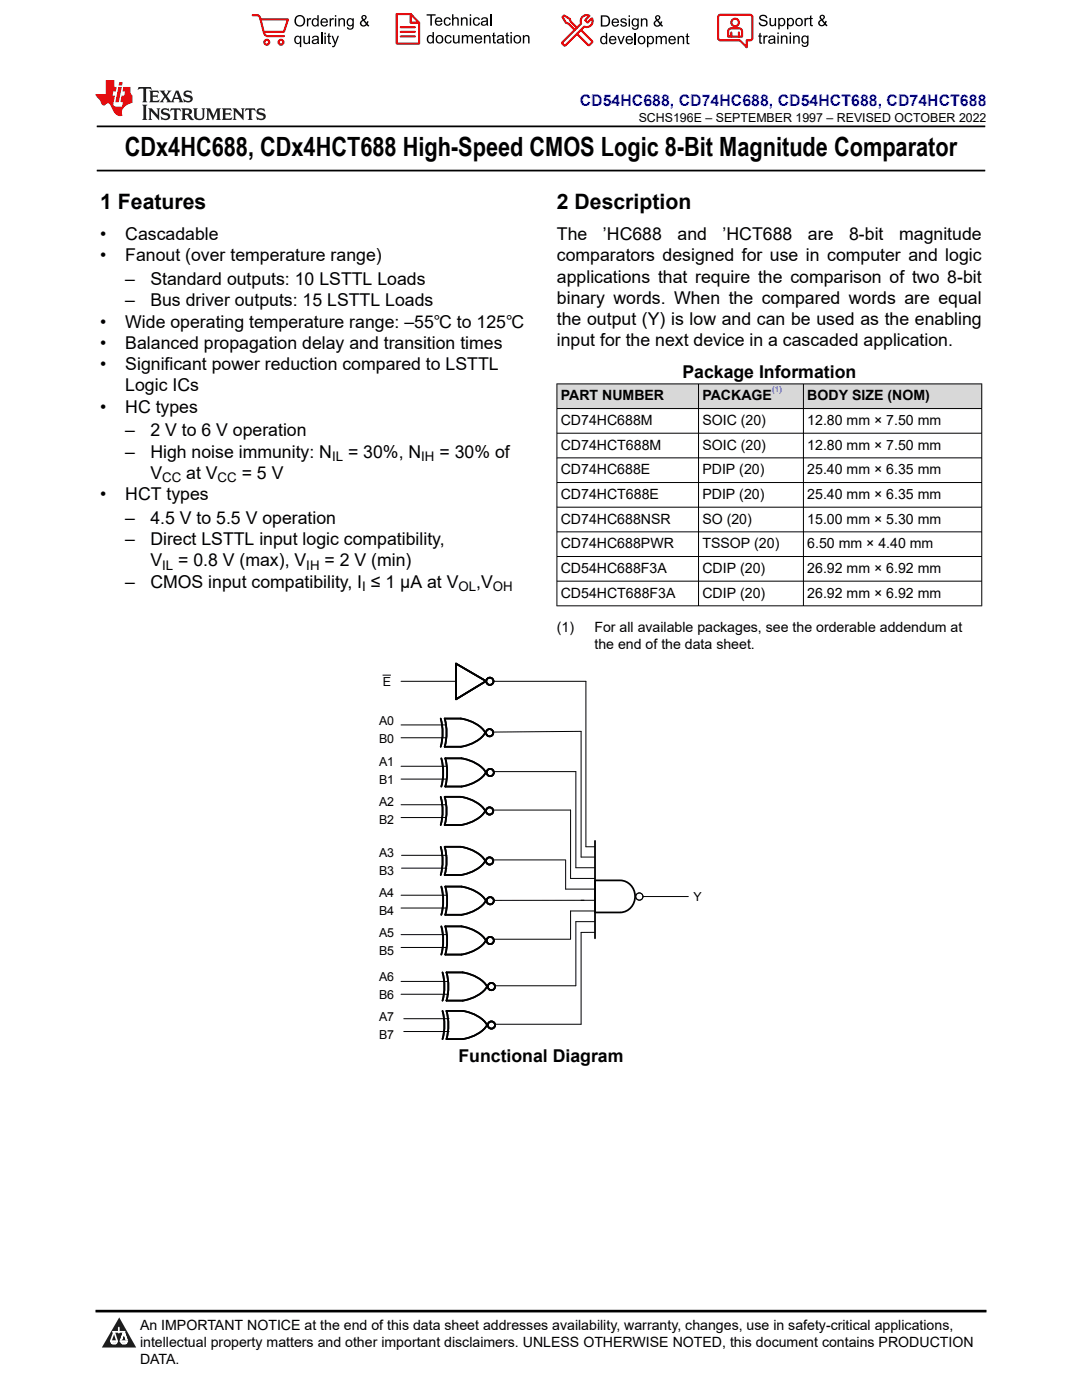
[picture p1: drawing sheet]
<svg xmlns="http://www.w3.org/2000/svg" width="216mm" height="279mm" viewBox="0 0 216 279" stroke-linecap="round" stroke-linejoin="round" font-family="sans-serif">
<path d="M19.3 25.2h177.3M19.3 34h177.3" fill="none" stroke="#000" stroke-width=".35"/>
<g fill="#d8d8d8">
<path d="M111.1 76.6h84.8v4.9h-84.8z" fill-rule="evenodd"/>
<path d="M111.2 76.7h28.1v4.8h-28.1z" fill-rule="evenodd"/>
<path d="M139.4 76.7h20.9v4.8h-20.9z" fill-rule="evenodd"/>
<path d="M160.4 76.7h35.4v4.8h-35.4z" fill-rule="evenodd"/>
</g>
<g fill="none" stroke="#000" stroke-width=".2">
<path d="M111.1 76.6h84.9M111.1 76.6v44.4M139.4 76.6v44.4M160.3 76.6v44.4M195.9 76.6v44.4M111.1 81.5h84.9M111.1 86.5h84.9M111.1 91.4h84.9M111.1 96.3h84.9M111.1 101.2h84.9M111.1 106.1h84.9M111.1 111.1h84.9"/>
<path d="M111.1 116h84.9M76.3 134.7h1.7M80 136h11M98.5 136h18.4v33h1.8M111.1 120.9h84.9M80 144.7h9.1M80 147.2h9.1M80 152.9h9.1M80 155.5h9.1M98.4 146.1l17.6-.1v25h2.7M98.5 154h16.4v19.2h3.8M80 160.6h9.1"/>
<path d="M80 163.2h9.1M80 178.7h9.1M80.1 170.7h9.1M80.1 173.3h9.1M98.4 171.6h14.4M98.4 161.7h15.5v13.6h4.8M112.9 171.6v5.8h5.8M118.6 179.7h-20M128.3 178.9h9M80 181.2h9.1M80 186.5h9.1M80 189.1h9.1"/>
<path d="M80 195.9h9.5M80 198.4h9.5M98.5 187.4h15.3M118.6 186.1h-2.6v18.3h-17.3M118.6 183.9h-3.7v12.8h-16.2M118.6 181.8h-4.7v5.6M80.6 203.3h9M80.6 205.9h9"/>
<circle cx="127.6" cy="178.9" r=".72"/>
</g>
<g fill="none" stroke="#000" stroke-width=".35">
<path d="M91 132.4l6 3.5-6 3.7zM87.9 143.4a10.5 10.5 0 0 1 0 5.6M87.9 159a10.5 10.5 0 0 1 0 5.7M88.1 151.4a10.6 10.6 0 0 1 0 5.6M88.7 143.4a9.4 9.4 0 0 1 5.6 .7 5.4 5.4 0 0 1 2.5 2.1 6.8 6.8 0 0 1-4.8 2.8h-3.3a10.6 10.6 0 0 0 0-5.6zM88.7 159a9.4 9.4 0 0 1 5.6 .7 5.4 5.4 0 0 1 2.5 2.1 6.8 6.8 0 0 1-4.8 2.9h-3.3a10.6 10.6 0 0 0 0-5.7zM88.9 151.3a9.4 9.4 0 0 1 5.5 .7 5.4 5.4 0 0 1 2.5 2.2 6.8 6.8 0 0 1-4.8 2.8h-3.2a10.5 10.5 0 0 0 0-5.7zM87.9 169a10.5 10.5 0 0 1 0 5.6M88.1 176.9a10.6 10.6 0 0 1 0 5.7M88.7 169a9.4 9.4 0 0 1 5.6 .7 5.4 5.4 0 0 1 2.5 2.1 6.8 6.8 0 0 1-4.8 2.8h-3.3a10.6 10.6 0 0 0 0-5.6zM88.9 176.9a9.4 9.4 0 0 1 5.5 .7 5.4 5.4 0 0 1 2.5 2.2 6.8 6.8 0 0 1-4.8 2.8h-3.2a10.5 10.5 0 0 0 0-5.7zM118.7 175.7h5a3.2 3.2 0 0 1 3 3.2 3.2 3.2 0 0 1-2.9 3.2h-5.1z"/>
<path d="M118.7 167.8v19.5M88.1 184.9a10.6 10.6 0 0 1 0 5.6M88.3 194.1a10.6 10.6 0 0 1 0 5.6M88.9 184.9a9.4 9.4 0 0 1 5.5 .7 5.4 5.4 0 0 1 2.5 2.1 6.8 6.8 0 0 1-4.8 2.8h-3.2a10.5 10.5 0 0 0 0-5.6zM89.1 194.1a9.4 9.4 0 0 1 5.5 .7 5.4 5.4 0 0 1 2.6 2.1 6.8 6.8 0 0 1-4.9 2.8h-3.2a10.6 10.6 0 0 0 0-5.6zM88.3 201.8a10.6 10.6 0 0 1 0 5.6M89.1 201.7a9.4 9.4 0 0 1 5.5 .7 5.4 5.4 0 0 1 2.6 2.2 6.8 6.8 0 0 1-4.9 2.8h-3.2a10.6 10.6 0 0 0 0-5.7z"/>
<circle cx="97.7" cy="136" r=".72"/>
<circle cx="97.7" cy="146.2" r=".72"/>
<circle cx="97.8" cy="154.2" r=".72"/>
<circle cx="97.7" cy="171.8" r=".72"/>
<circle cx="97.7" cy="161.8" r=".72"/>
<circle cx="97.8" cy="179.8" r=".72"/>
<circle cx="97.8" cy="187.7" r=".72"/>
<circle cx="98.1" cy="196.9" r=".72"/>
<circle cx="98.1" cy="204.6" r=".72"/>
</g>
<path d="M0 0h215.9v23.8h-215.9z" fill-rule="evenodd" fill="#fff"/>
<path d="M27.7 17.4l-.2 .6 .5-.3h.6v.1v2.2l-.2 .4h1l-.2-.4v-2.2v-.1h.5l.5 .3-.1-.6zM29.8 18.1l.2 .4v1.5l-.2 .4h1.9l.1-.6a1.08 1.08 0 0 1-1.3 .2v-.7h.6l.4 .2v-.6l-.4 .2h-.6v-.6l.2-.1a1 1 0 0 1 1 .2l-.1-.5zM31.8 18.1l1 1.1-1 1.2h.9l-.2-.2 .4-.7 .5 .7-.2 .2h1.6l-.2-.2 .1-.4h1l.1 .4-.1 .2h.9l-.2-.3-.8-2h-.5l-1 2.2-.8-1.1 .9-1.1h-.8l.2 .2-.5 .7-.3-.7 .1-.2zM35.2 18.5l.4 1h-.8zM36.8 18.2a.65 .65 0 0 0-.2 .7 .65 .65 0 0 0 .6 .5l.7 .2 .1 .2a.79 .79 0 0 1-.7 .4 .79 .79 0 0 1-.7-.5l.1 .7 .2-.1a.93 .93 0 0 0 1.1 .1 .93 .93 0 0 0 .4-1 1.46 1.46 0 0 0-1.2-.6l-.1-.3a1.09 1.09 0 0 1 1.2 .2l-.2-.6-.1 .1-.6-.2zM28.4 20.9l.2 .4v2.3l-.2 .3h1l-.2-.3v-2.3l.2-.4zM29.6 21.6l.2 .4v1.6l-.2 .3h.8l-.3-.3v-1.4l1.7 1.8v-2l.2-.4h-.8l.2 .2 .1 1.1-1.2-1.3zM32.3 21.8a.65 .65 0 0 0-.2 .7 .65 .65 0 0 0 .7 .4l.6 .2 .1 .2a.79 .79 0 0 1-.7 .4 .79 .79 0 0 1-.7-.5l.1 .7 .2-.1a.93 .93 0 0 0 1.1 .1 .93 .93 0 0 0 .4-.9 1.46 1.46 0 0 0-1.2-.6l-.1-.4a1.09 1.09 0 0 1 1.2 .2l-.2-.6-.1 .1-.6-.1zM34.1 21.6l-.1 .7a.63 .63 0 0 1 .7-.4l.1 1.7-.3 .3h1l-.2-.3v-1.7a.66 .66 0 0 1 .8 .4l-.1-.7zM36.2 21.6l.2 .4v1.6l-.2 .3h.9l-.2-.2v-.7h.5l.1 .2a.79 .79 0 0 0 1.2 .6l-1-.9a.61 .61 0 0 0 .6-.6 .61 .61 0 0 0-.5-.6zM36.9 21.9h.2a.47 .47 0 0 1 .5 .1 .47 .47 0 0 1 .1 .5l-.2 .2h-.6zM38.5 21.6l.2 .2a2.27 2.27 0 0 0 .4 2 1.04 1.04 0 0 0 1.7-.7v-1.3l.2-.2h-.8l.2 .4v1.1a.6 .6 0 0 1-.6 .6 .6 .6 0 0 1-.6-.6v-1.1l.3-.4zM41.1 21.6l.2 .4v1.6l-.2 .3h.7l-.2-.3v-1.5l.9 1.9 .8-1.9v1.5l-.2 .3h1l-.3-.3v-1.6l.3-.4h-.8l-.7 1.5-.7-1.5zM44.3 21.6l.2 .4v1.6l-.2 .3h1.9l.1-.5a1.09 1.09 0 0 1-1.3 .1v-.6h.6l.4 .1v-.6l-.4 .2h-.6v-.6l.2-.1a1.01 1.01 0 0 1 1 .3l-.1-.6zM46.4 21.6l.3 .4v1.6l-.3 .3h.8l-.2-.3v-1.4l1.6 1.8v-2l.2-.4h-.7l.2 .2v1.1l-1.2-1.3zM49 21.6l-.1 .7a.63 .63 0 0 1 .8-.4v1.7l-.3 .3h1l-.2-.3v-1.7a.66 .66 0 0 1 .8 .4l-.1-.7zM51.4 21.8a.65 .65 0 0 0-.2 .7 .65 .65 0 0 0 .6 .4l.6 .2 .2 .2a.79 .79 0 0 1-.8 .4 .79 .79 0 0 1-.6-.5l.1 .7 .2-.1a.93 .93 0 0 0 1 .1 .93 .93 0 0 0 .5-.9 1.46 1.46 0 0 0-1.3-.6l-.1-.4a1.09 1.09 0 0 1 1.3 .2l-.2-.6-.2 .1-.5-.1z" fill="#231f20"/>
<path d="M21.1 16v2.8h-2.1l.1 .3 .9 1a.95 .95 0 0 0 .9 .9 .59 .59 0 0 1 .6-.4 .59 .59 0 0 1 .5 .4l.4 .8a1.59 1.59 0 0 0 2.1 1.3 1.61 1.61 0 0 1 1-2.2l1-.4-.1-1.5a1.59 1.59 0 0 1-.4-1.6h-1.4l-.2 .9h.5l-.1 .8h-.5l-.2 1v.2l.4 .1-.2 .9h-.6a.73 .73 0 0 1-1.1-.7l.3-1.5h-.5l.2-.8h.5l.2-.9h-.5v-1.4zM23.6 17.4l-.6 3h.7l.6-3zM23.8 16.4l-.1 .7h.7l.1-.7z" fill="#ed1c24"/>
<g fill="#000">
<path d="M58.7 4.2a1.15 1.15 0 0 1 2.3 0 1.15 1.15 0 0 1-2.3 0zM59.3 3.5a.89 .89 0 0 0-.2 1.1 .89 .89 0 0 0 1.1 .4 .88 .88 0 0 0 .3-1.3 .88 .88 0 0 0-1.2-.2z" fill-rule="evenodd"/>
<path d="M58.9 7.3l.5-.2 .5 .3v-.3h.2v2.3h-.3v-.8a.74 .74 0 0 1-.9 0 .74 .74 0 0 1-.2-1zM59.1 7.5a.57 .57 0 0 0-.1 .7 .57 .57 0 0 0 .7 .2 .57 .57 0 0 0 .2-.7 .57 .57 0 0 0-.8-.2z" fill-rule="evenodd"/>
<path d="M61.2 3.6h.3v.3l.2-.2 .3-.1 .1 .1-.1 .3a.36 .36 0 0 0-.4 0 .36 .36 0 0 0-.1 .4v.9h-.3z" fill-rule="evenodd"/>
<path d="M60.5 7.1h.3v.9a.41 .41 0 0 0 .4 .6 .41 .41 0 0 0 .4-.6v-.9h.3v1.7h-.3v-.3a.58 .58 0 0 1-.7 .3 .58 .58 0 0 1-.4-.6z" fill-rule="evenodd"/>
<path d="M62.4 3.8l.5-.2 .4 .2v-.8h.3v2.3h-.3v-.2a.75 .75 0 0 1-1-.1 .75 .75 0 0 1 0-1zM62.6 4a.57 .57 0 0 0-.1 .7 .57 .57 0 0 0 .7 .2 .57 .57 0 0 0 .1-.7 .57 .57 0 0 0-.7-.2z" fill-rule="evenodd"/>
<path d="M62.4 7.3a.74 .74 0 0 1 .9-.1 .74 .74 0 0 1 .3 .9l.1 .7h-.3v-.2a.57 .57 0 0 1-.9 .2 .57 .57 0 0 1-.1-.8l.9-.3a.41 .41 0 0 0-.3-.4 .41 .41 0 0 0-.5 .4l-.3-.1zM62.6 8.2a.35 .35 0 0 0 .1 .5 .35 .35 0 0 0 .5-.3l.1-.4z" fill-rule="evenodd"/>
<path d="M64.7 6.5h.3v.3h-.3zM64.7 7.1h.3v1.7h-.3z" fill-rule="evenodd"/>
<path d="M64.2 3.8a.76 .76 0 0 1 .9-.1 .76 .76 0 0 1 .3 .8h-1.2a.47 .47 0 0 0 .4 .6 .47 .47 0 0 0 .5-.4l.3 .1a.82 .82 0 0 1-1.2 .3 .82 .82 0 0 1 0-1.3zM64.4 4l-.2 .3h.9l-.2-.4z" fill-rule="evenodd"/>
<path d="M65.8 3.6h.2v.3l.2-.2 .3-.1 .2 .1-.1 .3a.36 .36 0 0 0-.5 0 .36 .36 0 0 0 0 .4v.9h-.3z" fill-rule="evenodd"/>
<path d="M65.5 6.7l.3-.1v.5h.2v.3h-.2v.9v.2h.2l.1 .3a.41 .41 0 0 1-.5-.1 .41 .41 0 0 1-.1-.4v-.9h-.2v-.3h.2z" fill-rule="evenodd"/>
<path d="M66.1 7.1h.3l.5 1.4 .5-1.4h.2l-.6 1.7a.57 .57 0 0 1-.7 .6v-.3a.37 .37 0 0 0 .5-.3z" fill-rule="evenodd"/>
<path d="M66.8 3h.3v.3h-.3zM66.8 3.6h.3v1.7h-.3z" fill-rule="evenodd"/>
<path d="M67.5 3.6h.3v.3a.58 .58 0 0 1 .7-.3 .58 .58 0 0 1 .3 .7v1h-.2v-1a.4 .4 0 0 0-.5-.5 .4 .4 0 0 0-.3 .6v.9h-.3z" fill-rule="evenodd"/>
<path d="M69.3 3.8l.6-.2 .4 .2v-.2h.3v1.5a.71 .71 0 0 1-.5 .8 .71 .71 0 0 1-.9-.5h.3a.46 .46 0 0 0 .6 .3 .46 .46 0 0 0 .2-.6 .78 .78 0 0 1-1.1-.2 .78 .78 0 0 1 .1-1.1zM69.6 4a.53 .53 0 0 0-.1 .8 .53 .53 0 0 0 .8 0 .54 .54 0 0 0 0-.7 .54 .54 0 0 0-.7-.1z" fill-rule="evenodd"/>
<path d="M72.2 3.1a.53 .53 0 0 1 .9 .1 .53 .53 0 0 1-.4 .8l.5 .5 .1-.3 .2 .1-.2 .5 .4 .3-.2 .2-.3-.3a.71 .71 0 0 1-1.2 .1 .71 .71 0 0 1 .3-1.1l-.2-.5zM72.3 3.5a.3 .3 0 0 0 .6 0 .3 .3 0 0 0-.6 0zM72.3 4.3a.45 .45 0 0 0 0 .7 .45 .45 0 0 0 .7-.2l-.5-.6z" fill-rule="evenodd"/>
<path d="M85.1 2.8h1.8v.3h-.7v2h-.3v-2h-.8z" fill-rule="evenodd"/>
<path d="M85.3 7.2l.6-.2 .4 .2v-.8h.3v2.3h-.3v-.2a.76 .76 0 0 1-1-.1 .76 .76 0 0 1-.1-1zM85.6 7.4a.58 .58 0 0 0-.1 .7 .58 .58 0 0 0 .7 .2 .58 .58 0 0 0 .1-.7 .58 .58 0 0 0-.7-.2z" fill-rule="evenodd"/>
<path d="M87.2 7.2a.81 .81 0 0 1 1.1 .1 .81 .81 0 0 1-.1 1.2 .81 .81 0 0 1-1.2-.2v-.7zM87.3 7.4a.57 .57 0 0 0 0 .8 .57 .57 0 0 0 .8 0 .57 .57 0 0 0 0-.7 .57 .57 0 0 0-.8-.1z" fill-rule="evenodd"/>
<path d="M87 3.7a.77 .77 0 0 1 .9-.2 .77 .77 0 0 1 .4 .9h-1.3a.48 .48 0 0 0 .4 .5 .48 .48 0 0 0 .6-.3h.3a.83 .83 0 0 1-1.3 .4 .83 .83 0 0 1 0-1.3zM87.2 3.8l-.1 .3h.9l-.3-.4z" fill-rule="evenodd"/>
<path d="M88.7 3.7a.7 .7 0 0 1 1.2 .3h-.2a.45 .45 0 0 0-.6-.3 .45 .45 0 0 0-.3 .6 .45 .45 0 0 0 .3 .6 .45 .45 0 0 0 .6-.4l.3 .1a.76 .76 0 0 1-1.1 .5 .76 .76 0 0 1-.3-1.1z" fill-rule="evenodd"/>
<path d="M88.9 7.2a.7 .7 0 0 1 1.2 .3h-.3a.45 .45 0 0 0-.5-.3 .45 .45 0 0 0-.3 .6 .45 .45 0 0 0 .3 .6 .45 .45 0 0 0 .6-.3h.2a.76 .76 0 0 1-1 .5 .76 .76 0 0 1-.3-1.1z" fill-rule="evenodd"/>
<path d="M90.2 2.8h.3v.9a.59 .59 0 0 1 .7-.2 .59 .59 0 0 1 .3 .6v1h-.2v-1a.4 .4 0 0 0-.5-.4 .4 .4 0 0 0-.3 .5v.9h-.3z" fill-rule="evenodd"/>
<path d="M90.4 7h.3v.9a.41 .41 0 0 0 .4 .6 .41 .41 0 0 0 .3-.6v-.9h.3v1.7h-.2v-.3a.58 .58 0 0 1-.7 .3 .58 .58 0 0 1-.4-.7z" fill-rule="evenodd"/>
<path d="M92 3.5h.2v.2a.59 .59 0 0 1 .7-.3 .59 .59 0 0 1 .4 .7v1h-.3v-1a.41 .41 0 0 0-.4-.4 .41 .41 0 0 0-.4 .5v.9h-.2z" fill-rule="evenodd"/>
<path d="M92.1 7h.3v.3a.56 .56 0 0 1 1 0 .54 .54 0 0 1 .6-.3 .54 .54 0 0 1 .4 .5v1.2h-.3v-1.1a.34 .34 0 0 0-.3-.4 .34 .34 0 0 0-.4 .3v1.2h-.3v-1.1a.38 .38 0 0 0-.5-.3 .38 .38 0 0 0-.2 .5v.9h-.3z" fill-rule="evenodd"/>
<path d="M93.7 2.8h.3v.4h-.3zM93.7 3.5h.3v1.6h-.3z" fill-rule="evenodd"/>
<path d="M94.6 3.7a.7 .7 0 0 1 1.2 .3h-.3a.45 .45 0 0 0-.6-.3 .45 .45 0 0 0-.3 .6 .45 .45 0 0 0 .4 .6 .45 .45 0 0 0 .5-.4l.3 .1a.76 .76 0 0 1-1 .5 .76 .76 0 0 1-.4-1.1z" fill-rule="evenodd"/>
<path d="M94.9 7.2a.77 .77 0 0 1 .9-.1 .77 .77 0 0 1 .4 .8h-1.2a.48 .48 0 0 0 .3 .6 .48 .48 0 0 0 .6-.4l.3 .1a.83 .83 0 0 1-1.3 .3 .83 .83 0 0 1 0-1.3zM95.1 7.3l-.1 .4h.9l-.2-.4z" fill-rule="evenodd"/>
<path d="M96.6 7h.2v.3a.59 .59 0 0 1 .7-.3 .59 .59 0 0 1 .4 .7v1h-.3v-1a.41 .41 0 0 0-.4-.5 .41 .41 0 0 0-.4 .6v.9h-.2z" fill-rule="evenodd"/>
<path d="M96.1 3.7a.74 .74 0 0 1 1-.2 .74 .74 0 0 1 .3 .9v.7h-.2l-.1-.2a.59 .59 0 0 1-.8 .3 .59 .59 0 0 1-.2-.8l1-.3a.42 .42 0 0 0-.4-.5 .42 .42 0 0 0-.4 .4l-.3-.1zM96.3 4.5a.36 .36 0 0 0 .2 .5 .36 .36 0 0 0 .5-.2l.1-.5z" fill-rule="evenodd"/>
<path d="M98.4 6.6l.3-.2v.6h.2v.2h-.2v1v.2h.2l.1 .3a.41 .41 0 0 1-.5-.1 .41 .41 0 0 1-.1-.4v-1h-.2v-.2h.2z" fill-rule="evenodd"/>
<path d="M99.3 7.2a.74 .74 0 0 1 1-.2 .74 .74 0 0 1 .2 1l.1 .7h-.3v-.2a.59 .59 0 0 1-.8 .2 .59 .59 0 0 1-.3-.8l1.1-.3a.42 .42 0 0 0-.4-.4 .42 .42 0 0 0-.5 .3h-.2zM99.5 8a.36 .36 0 0 0 .2 .5 .36 .36 0 0 0 .4-.2l.2-.5z" fill-rule="evenodd"/>
<path d="M101 6.6l.3-.2v.6h.3v.2h-.3v1l.1 .2h.2v.3a.41 .41 0 0 1-.4-.1 .41 .41 0 0 1-.2-.4v-1h-.2v-.2h.2z" fill-rule="evenodd"/>
<path d="M101.9 6.4h.2v.3h-.2zM101.9 7h.2v1.7h-.2z" fill-rule="evenodd"/>
<path d="M102.7 7.2a.81 .81 0 0 1 1.1 .1 .81 .81 0 0 1-.1 1.2 .81 .81 0 0 1-1.2-.2v-.7zM102.9 7.4a.57 .57 0 0 0-.1 .8 .57 .57 0 0 0 .9 0 .57 .57 0 0 0-.1-.7 .57 .57 0 0 0-.7-.1z" fill-rule="evenodd"/>
<path d="M104.3 7h.3v.3a.59 .59 0 0 1 .7-.3 .59 .59 0 0 1 .4 .7v1h-.3v-1a.41 .41 0 0 0-.5-.5 .41 .41 0 0 0-.3 .6v.9h-.3z" fill-rule="evenodd"/>
<path d="M119.9 3.1h.8a1.12 1.12 0 0 1 1 1.1 1.12 1.12 0 0 1-1 1.1h-.8zM120.2 3.3v1.7h.5a.86 .86 0 0 0 .8-.8 .86 .86 0 0 0-.8-.9z" fill-rule="evenodd"/>
<path d="M119.9 7.4l.5-.3 .5 .3v-.8h.3v2.2h-.3v-.2a.75 .75 0 0 1-1 0 .75 .75 0 0 1-.1-1zM120.2 7.5a.57 .57 0 0 0-.2 .8 .57 .57 0 0 0 .8 .2 .57 .57 0 0 0 .1-.8 .57 .57 0 0 0-.7-.2z" fill-rule="evenodd"/>
<path d="M121.7 7.4a.76 .76 0 0 1 .9-.2 .76 .76 0 0 1 .4 .9h-1.2a.47 .47 0 0 0 .3 .5 .47 .47 0 0 0 .6-.3h.3a.82 .82 0 0 1-1.3 .4 .82 .82 0 0 1 0-1.3zM121.9 7.5l-.1 .3h.9l-.2-.4z" fill-rule="evenodd"/>
<path d="M122.2 3.9a.76 .76 0 0 1 .9-.2 .76 .76 0 0 1 .4 .9h-1.2a.47 .47 0 0 0 .4 .5 .47 .47 0 0 0 .5-.3h.3a.82 .82 0 0 1-1.2 .4 .82 .82 0 0 1-.1-1.3zM122.5 4l-.2 .3h.9l-.2-.4z" fill-rule="evenodd"/>
<path d="M123.9 3.8a.71 .71 0 0 1 1.1 .3h-.2a.32 .32 0 0 0-.4-.3 .32 .32 0 0 0-.3 .4h.1a.75 .75 0 0 1 .9 .8 .72 .72 0 0 1-.7 .3 .72 .72 0 0 1-.6-.5h.2a.36 .36 0 0 0 .4 .4 .36 .36 0 0 0 .3-.5 .8 .8 0 0 1-.9-.7z" fill-rule="evenodd"/>
<path d="M123.2 7.2h.3l.4 1.3 .5-1.3h.3l-.6 1.6h-.3z" fill-rule="evenodd"/>
<path d="M125.4 3.1h.3v.3h-.3zM125.4 3.7h.3v1.6h-.3z" fill-rule="evenodd"/>
<path d="M125 7.4a.76 .76 0 0 1 .9-.2 .76 .76 0 0 1 .4 .9h-1.2a.47 .47 0 0 0 .4 .5 .47 .47 0 0 0 .5-.3h.3a.82 .82 0 0 1-1.2 .4 .82 .82 0 0 1-.1-1.3zM125.3 7.5l-.2 .3h.9l-.2-.4z" fill-rule="evenodd"/>
<path d="M126.2 3.9l.5-.3 .5 .3v-.2h.3v1.4a.71 .71 0 0 1-.6 .8 .71 .71 0 0 1-.8-.5l.2 .1a.46 .46 0 0 0 .7 .2 .46 .46 0 0 0 .2-.6 .78 .78 0 0 1-1.1-.1 .78 .78 0 0 1 .1-1.1zM126.4 4a.53 .53 0 0 0 0 .8 .53 .53 0 0 0 .7 0 .54 .54 0 0 0 0-.7 .54 .54 0 0 0-.7-.1z" fill-rule="evenodd"/>
<path d="M127.5 7.3a.8 .8 0 0 1 1.1 .2 .8 .8 0 0 1-.1 1.1 .8 .8 0 0 1-1.2-.1v-.8zM127.7 7.5a.56 .56 0 0 0-.1 .9 .56 .56 0 0 0 .8-.1 .56 .56 0 0 0 0-.7 .56 .56 0 0 0-.7-.1z" fill-rule="evenodd"/>
<path d="M127.9 3.7h.2v.2a.58 .58 0 0 1 .7-.2 .58 .58 0 0 1 .4 .6v1h-.3v-1a.4 .4 0 0 0-.4-.4 .4 .4 0 0 0-.3 .5v.9h-.3z" fill-rule="evenodd"/>
<path d="M129.1 7.2h.2v.2a.72 .72 0 0 1 1-.1 .72 .72 0 0 1 .2 1 .64 .64 0 0 1-.5 .5 .64 .64 0 0 1-.6-.2v.8h-.3zM129.5 7.5a.56 .56 0 0 0-.1 .8 .56 .56 0 0 0 .7 .2 .56 .56 0 0 0 .1-.8 .56 .56 0 0 0-.7-.2z" fill-rule="evenodd"/>
<path d="M130.8 7.2h.3v.2a.55 .55 0 0 1 .9 0 .53 .53 0 0 1 .7-.3 .53 .53 0 0 1 .4 .6v1.1h-.3v-1a.34 .34 0 0 0-.3-.4 .34 .34 0 0 0-.4 .3v1.1h-.3v-1a.37 .37 0 0 0-.5-.4 .37 .37 0 0 0-.2 .6v.8h-.3z" fill-rule="evenodd"/>
<path d="M130.9 3.2a.53 .53 0 0 1 .8 .1 .53 .53 0 0 1-.3 .8l.4 .5 .1-.4 .3 .1-.2 .5 .3 .3-.2 .3-.3-.4a.71 .71 0 0 1-1.2 .1 .71 .71 0 0 1 .4-1.1l-.3-.5zM130.9 3.6a.3 .3 0 0 0 .6 0 .3 .3 0 0 0-.6 0zM130.9 4.3a.45 .45 0 0 0 0 .7 .45 .45 0 0 0 .7-.2l-.5-.6z" fill-rule="evenodd"/>
<path d="M133.6 7.4a.76 .76 0 0 1 .9-.2 .76 .76 0 0 1 .4 .9h-1.3a.47 .47 0 0 0 .4 .5 .47 .47 0 0 0 .6-.3h.3a.82 .82 0 0 1-1.3 .4 .82 .82 0 0 1 0-1.3zM133.8 7.5l-.1 .3h.9l-.3-.4z" fill-rule="evenodd"/>
<path d="M135.2 7.2h.3v.2a.58 .58 0 0 1 .7-.2 .58 .58 0 0 1 .3 .6v1h-.3v-1a.4 .4 0 0 0-.4-.4 .4 .4 0 0 0-.3 .5v.9h-.3z" fill-rule="evenodd"/>
<path d="M137 6.8l.3-.2v.6h.2v.2h-.2v1v.2h.2l.1 .2a.41 .41 0 0 1-.5 0 .41 .41 0 0 1-.1-.5v-.9h-.2v-.2h.2z" fill-rule="evenodd"/>
<path d="M151.7 3.1a.88 .88 0 0 1 1.4 .5h-.3a.49 .49 0 0 0-.5-.5 .49 .49 0 0 0-.4 .6v.1a1.06 1.06 0 0 1 1.3 1 .95 .95 0 0 1-1 .4 .95 .95 0 0 1-.8-.7h.3a.58 .58 0 0 0 .6 .5 .58 .58 0 0 0 .5-.6l-.2-.1a.95 .95 0 0 1-1.1-.9z" fill-rule="evenodd"/>
<path d="M151.5 6.7l.3-.2v.6h.3v.2h-.3v1v.2h.3v.2a.41 .41 0 0 1-.5 0 .41 .41 0 0 1-.1-.5v-.9h-.2v-.2h.2z" fill-rule="evenodd"/>
<path d="M152.3 7.1h.3v.2l.1-.2h.4h.1l-.1 .3a.36 .36 0 0 0-.4 0 .36 .36 0 0 0-.1 .5v.8h-.3z" fill-rule="evenodd"/>
<path d="M153.4 7.3a.74 .74 0 0 1 1-.2 .74 .74 0 0 1 .3 .9l.1 .7h-.3l-.1-.2a.57 .57 0 0 1-.8 .3 .57 .57 0 0 1-.1-.9l.9-.2a.41 .41 0 0 0-.4-.4 .41 .41 0 0 0-.4 .3h-.3zM153.7 8.1a.35 .35 0 0 0 .1 .5 .35 .35 0 0 0 .5-.2l.1-.5z" fill-rule="evenodd"/>
<path d="M153.5 3.6h.3v.9a.41 .41 0 0 0 .4 .5 .41 .41 0 0 0 .4-.5v-.9h.3v1.6h-.3v-.2a.58 .58 0 0 1-.7 .2 .58 .58 0 0 1-.4-.6z" fill-rule="evenodd"/>
<path d="M155.1 6.5h.3v.3h-.3zM155.1 7.1h.3v1.6h-.3z" fill-rule="evenodd"/>
<path d="M155.3 3.6h.2v.2a.72 .72 0 0 1 1-.1 .72 .72 0 0 1 .2 1 .64 .64 0 0 1-.5 .5 .64 .64 0 0 1-.6-.2v.8h-.3zM155.7 3.9a.56 .56 0 0 0-.2 .8 .56 .56 0 0 0 .8 .2 .56 .56 0 0 0 .1-.8 .56 .56 0 0 0-.7-.2z" fill-rule="evenodd"/>
<path d="M155.8 7.1h.3v.2a.58 .58 0 0 1 .7-.2 .58 .58 0 0 1 .3 .6v1h-.2v-1a.4 .4 0 0 0-.5-.4 .4 .4 0 0 0-.3 .5v.9h-.3z" fill-rule="evenodd"/>
<path d="M157 3.6h.3v.2a.72 .72 0 0 1 1-.1 .72 .72 0 0 1 .1 1 .64 .64 0 0 1-.4 .5 .64 .64 0 0 1-.7-.2v.8h-.3zM157.4 3.9a.56 .56 0 0 0-.1 .8 .56 .56 0 0 0 .7 .2 .56 .56 0 0 0 .2-.8 .56 .56 0 0 0-.8-.2z" fill-rule="evenodd"/>
<path d="M157.6 6.5h.2v.3h-.2zM157.6 7.1h.2v1.6h-.2z" fill-rule="evenodd"/>
<path d="M158.3 7.1h.2v.2a.58 .58 0 0 1 .7-.2 .58 .58 0 0 1 .4 .6v1h-.3v-1a.4 .4 0 0 0-.4-.4 .4 .4 0 0 0-.4 .5v.9h-.2z" fill-rule="evenodd"/>
<path d="M158.9 3.7a.8 .8 0 0 1 1.2 .2 .8 .8 0 0 1-.2 1.1 .8 .8 0 0 1-1.1-.1l-.1-.8zM159.1 3.9a.56 .56 0 0 0-.1 .9 .56 .56 0 0 0 .9 0 .56 .56 0 0 0-.1-.8 .56 .56 0 0 0-.7-.1z" fill-rule="evenodd"/>
<path d="M160.1 7.3l.5-.2 .5 .2v-.2h.2v1.4a.71 .71 0 0 1-.5 .9 .71 .71 0 0 1-.8-.5h.2a.46 .46 0 0 0 .6 .2 .46 .46 0 0 0 .2-.6 .78 .78 0 0 1-1-.1 .78 .78 0 0 1 .1-1.1zM160.3 7.4a.53 .53 0 0 0-.1 .8 .53 .53 0 0 0 .8 0 .54 .54 0 0 0 0-.7 .54 .54 0 0 0-.7-.1z" fill-rule="evenodd"/>
<path d="M160.5 3.6h.3v.2l.1-.2h.4h.1l-.1 .3a.36 .36 0 0 0-.4 0 .36 .36 0 0 0-.1 .5v.8h-.3z" fill-rule="evenodd"/>
<path d="M161.6 3.2l.3-.2v.6h.3v.2h-.3v1l.1 .2h.2v.2a.41 .41 0 0 1-.4 0 .41 .41 0 0 1-.2-.5v-.9h-.2v-.2h.2z" fill-rule="evenodd"/>
<path d="M163.7 3.1a.53 .53 0 0 1 .8 .1 .53 .53 0 0 1-.3 .8l.4 .5 .1-.3h.3l-.2 .5 .3 .3-.2 .3-.3-.3a.71 .71 0 0 1-1.2 .1 .71 .71 0 0 1 .4-1.2l-.3-.5zM163.8 3.5a.3 .3 0 0 0 .6 0 .3 .3 0 0 0-.6 0zM163.7 4.2a.45 .45 0 0 0 0 .8 .45 .45 0 0 0 .7-.3l-.5-.6z" fill-rule="evenodd"/>
</g>
<path d="M64.2 6.5v2.3M97.9 2.8v2.3M126.8 6.6v2.2" fill="none" stroke="#000" stroke-width=".28"/>
<g fill="none" stroke="#de0000" stroke-width=".42">
<path d="M50.4 3l1.1 .1a1.4 1.4 0 0 1 .6 1.2l.6 2.5a.95 .95 0 0 0 1.2 .4h2.8M52 3.9h5.5l-.8 2.4h-4M79.1 2.8h2.8v1.7h1.7v4.2h-4.5zM80 6.4h2.8M80 5.4h2.8M80 7.3h2.8M82 2.8l1.6 1.7M115.1 5.5l-1.2-1.2-.2-.5-1.2-.7-.3 .3 .7 1.1 .5 .2 1.3 1.3M115.9 6l2.2 2.2v.3l-.5 .5h-.3l-2.2-2.2zM115.9 6l.7-.7a1.19 1.19 0 0 0 1.3-.3 1.19 1.19 0 0 0 .2-1.4l-.8 .9-.5-.5 .8-.8a1.19 1.19 0 0 0-1.3 .1 1.19 1.19 0 0 0-.3 1.4l-3.8 3.7v.3l.3 .3h.3l2.3-2.2M143.3 3.2l.5-.2h5.9l.4 .2v4.4l-.2 .4-.9 .1v1.3l-1.4-1.3h-3.8l-.5-.3zM145.5 5.8l.4-.1h1.6a.61 .61 0 0 1 .6 .6v1h-2.8v-1z"/>
<path d="M145.9 6.5v.8M147.4 6.5v.8"/>
<circle cx="53.2" cy="8.4" r=".49"/>
<circle cx="56.1" cy="8.4" r=".49"/>
<circle cx="146.7" cy="4.5" r=".75"/>
</g>
<path d="M0 261.4h215.9v18h-215.9z" fill-rule="evenodd" fill="#fff"/>
<path d="M23.8 262.9l3.4 6h-6.9z" fill="#231f20"/>
<path d="M22.1 267.7h1.3l-.4 .5h-.3a.55 .55 0 0 1-.6-.5z" fill-rule="evenodd" fill="#fff"/>
<path d="M22.1 267.7h1.3l-.4 .5h-.3a.55 .55 0 0 1-.6-.5z" fill="none" stroke="#231f20" stroke-width=".34"/>
<path d="M22.1 267.7h1.3l-.4 .5h-.5zM22.6 265.8h.1M22.6 265.8h2.3zM23.7 265.9h.1M23.7 264.9v1zM24 267.7h.1" fill="none" stroke="#fff" stroke-width=".34"/>
<path d="M24.7 265.8l-.7 1.9z" fill="#fff"/>
<path d="M24.7 265.8l-.7 1.9z" fill="none" stroke="#fff" stroke-width=".34"/>
<path d="M24.7 265.8l.7 1.9z" fill="#fff"/>
<path d="M24.7 265.8l.7 1.9zM25.3 267.7h.1" fill="none" stroke="#fff" stroke-width=".34"/>
<path d="M22.8 265.8l-.7 1.9z" fill="#fff"/>
<path d="M22.8 265.8l-.7 1.9z" fill="none" stroke="#fff" stroke-width=".34"/>
<path d="M22.8 265.8l.6 1.9z" fill="#fff"/>
<path d="M22.8 265.8l.6 1.9z" fill="none" stroke="#fff" stroke-width=".34"/>
<path d="M24.1 267.7h1.3a.65 .65 0 0 1-.6 .5 .65 .65 0 0 1-.7-.5z" fill-rule="evenodd" fill="#fff"/>
<path d="M24.1 267.7h1.3a.65 .65 0 0 1-.6 .5 .65 .65 0 0 1-.7-.5z" fill="none" stroke="#231f20" stroke-width=".34"/>
<path d="M24 267.7h.1M24.1 267.7h1.3l-.4 .5h-.5z" fill="none" stroke="#fff" stroke-width=".34"/>
<path d="M19 261.7h177.8" fill="none" stroke="#000" stroke-width=".53"/>
<text font-size="5.3" x="24.9" y="31.2">CDx4HC688, CDx4HCT688 High-Speed CMOS Logic 8-Bit Magnitude Comparator</text>
<g font-size="4.2">
<text x="20" y="41.8">1 Features</text>
<text x="111.1" y="41.8">2 Description</text>
</g>
<g font-size="3.5">
<text x="20" y="47.9">•</text>
<text x="25" y="47.9">Cascadable</text>
<text x="111.1" y="47.9">The</text>
<text x="120.3" y="47.9">’HC688</text>
<text x="135.2" y="47.9">and</text>
<text x="144.2" y="47.9">’HCT688</text>
<text x="161.2" y="47.9">are</text>
<text x="169.4" y="47.9">8-bit</text>
<text x="179.4" y="47.9">magnitude</text>
<text x="20" y="52.2">•</text>
<text x="25" y="52.2">Fanout (over temperature range)</text>
<text x="111.1" y="52.2">comparators designed for use in computer and logic</text>
<text x="25" y="56.9">–</text>
<text x="30" y="56.9">Standard outputs: 10 LSTTL Loads</text>
<text x="111.1" y="56.4">applications that require the comparison of two 8-bit</text>
<text x="20" y="65.4">•</text>
<text x="25" y="61.2">–</text>
<text x="25" y="65.4">Wide operating temperature range: –55℃ to 125℃</text>
<text x="30" y="61.2">Bus driver outputs: 15 LSTTL Loads</text>
<text x="111.1" y="60.6">binary words. When the compared words are equal</text>
<text x="111.1" y="64.9">the output (Y) is low and can be used as the enabling</text>
<text x="20" y="69.6">•</text>
<text x="25" y="69.6">Balanced propagation delay and transition times</text>
<text x="111.1" y="69.1">input for the next device in a cascaded application.</text>
<text x="20" y="73.9">•</text>
<text x="25" y="73.9">Significant power reduction compared to LSTTL</text>
<text x="136.2" y="75.5">Package Information</text>
<text x="20" y="82.3">•</text>
<text x="25" y="78.1">Logic ICs</text>
<text x="25" y="82.3">HC types</text>
<text x="25" y="87.1">–</text>
<text x="30" y="87.1">2 V to 6 V operation</text>
<text x="25" y="91.3">–</text>
<text x="30" y="91.3">High noise immunity: N</text>
<text x="30" y="95.6">V</text>
<text x="37.2" y="95.6">at V</text>
<text x="48.2" y="95.6">= 5 V</text>
<text x="69.5" y="91.3">= 30%, N</text>
<text x="87.7" y="91.3">= 30% of</text>
<text x="20" y="99.8">•</text>
<text x="25" y="99.8">HCT types</text>
<text x="25" y="104.6">–</text>
<text x="30" y="104.6">4.5 V to 5.5 V operation</text>
<text x="25" y="108.8">–</text>
<text x="30" y="108.8">Direct LSTTL input logic compatibility,</text>
<text x="30" y="113">V</text>
<text x="35.5" y="113">= 0.8 V (max), V</text>
<text x="64.8" y="113">= 2 V (min)</text>
<text x="25" y="117.3">–</text>
<text x="30" y="117.3">CMOS input compatibility, I ≤ 1 μA at V</text>
<text x="95" y="117.3">,V</text>
<text x="91.5" y="212">Functional Diagram</text>
</g>
<text font-size="3.2" fill="#00f" x="115.7" y="21.1">CD54HC688, CD74HC688, CD54HCT688, CD74HCT688</text>
<g font-size="2.8">
<text x="111.9" y="79.9">PART NUMBER</text>
<text x="140.2" y="79.9">PACKAGE</text>
<text x="161.1" y="79.9">BODY SIZE (NOM)</text>
<text x="111.9" y="84.8">CD74HC688M</text>
<text x="111.9" y="89.7">CD74HCT688M</text>
<text x="140.2" y="84.8">SOIC (20)</text>
<text x="140.2" y="89.7">SOIC (20)</text>
<text x="161.1" y="84.8">12.80 mm × 7.50 mm</text>
<text x="161.1" y="89.7">12.80 mm × 7.50 mm</text>
<text x="111.9" y="94.7">CD74HC688E</text>
<text x="140.2" y="94.7">PDIP (20)</text>
<text x="161.1" y="94.7">25.40 mm × 6.35 mm</text>
<text x="111.9" y="99.6">CD74HCT688E</text>
<text x="140.2" y="99.6">PDIP (20)</text>
<text x="161.1" y="99.6">25.40 mm × 6.35 mm</text>
<text x="111.9" y="104.5">CD74HC688NSR</text>
<text x="140.2" y="104.5">SO (20)</text>
<text x="161.1" y="104.5">15.00 mm × 5.30 mm</text>
<text x="111.9" y="109.4">CD74HC688PWR</text>
<text x="140.2" y="109.4">TSSOP (20)</text>
<text x="161.1" y="109.4">6.50 mm × 4.40 mm</text>
<text x="111.9" y="114.3">CD54HC688F3A</text>
<text x="111.9" y="119.3">CD54HCT688F3A</text>
<text x="140.2" y="114.3">CDIP (20)</text>
<text x="140.2" y="119.3">CDIP (20)</text>
<text x="161.1" y="114.3">26.92 mm × 6.92 mm</text>
<text x="161.1" y="119.3">26.92 mm × 6.92 mm</text>
<text x="111.1" y="126.1">(1)</text>
<text x="118.6" y="126.1">For all available packages, see the orderable addendum at</text>
<text x="118.6" y="129.4">the end of the data sheet.</text>
<text x="27.9" y="265.5">An IMPORTANT NOTICE at the end of this data sheet addresses availability, warranty, changes, use in safety-critical applications,</text>
<text x="27.9" y="268.9">intellectual property matters and other important disclaimers. UNLESS OTHERWISE NOTED, this document contains PRODUCTION</text>
<text x="27.9" y="272.3">DATA.</text>
</g>
<g font-size="2.6">
<text x="66.3" y="92">IL</text>
<text x="84.1" y="92">IH</text>
<text x="32.4" y="96.3">CC</text>
<text x="43.4" y="96.3">CC</text>
<text x="32.4" y="113.7">IL</text>
<text x="61.1" y="113.7">IH</text>
<text x="72.3" y="118">I</text>
<text x="91.5" y="118">OL</text>
<text x="98.4" y="118">OH</text>
</g>
<g font-size="2.5">
<text x="127.4" y="24.3">SCHS196E – SEPTEMBER 1997 – REVISED OCTOBER 2022</text>
<text x="76.4" y="136.8">E</text>
<text x="75.7" y="144.8">A0</text>
<text x="75.7" y="148.4">B0</text>
<text x="75.7" y="152.9">A1</text>
<text x="75.7" y="156.5">B1</text>
<text x="75.7" y="160.9">A2</text>
<text x="75.7" y="164.5">B2</text>
<text x="75.7" y="171">A3</text>
<text x="75.7" y="174.6">B3</text>
<text x="75.7" y="179">A4</text>
<text x="138.4" y="179.8">Y</text>
<text x="75.7" y="182.5">B4</text>
<text x="75.7" y="186.9">A5</text>
<text x="75.7" y="190.5">B5</text>
<text x="75.7" y="195.9">A6</text>
<text x="75.7" y="199.4">B6</text>
<text x="75.7" y="203.8">A7</text>
<text x="75.7" y="207.4">B7</text>
</g>
<text font-size="1.6" fill="#00f" x="154.1" y="78.2">(1)</text>
</svg>
